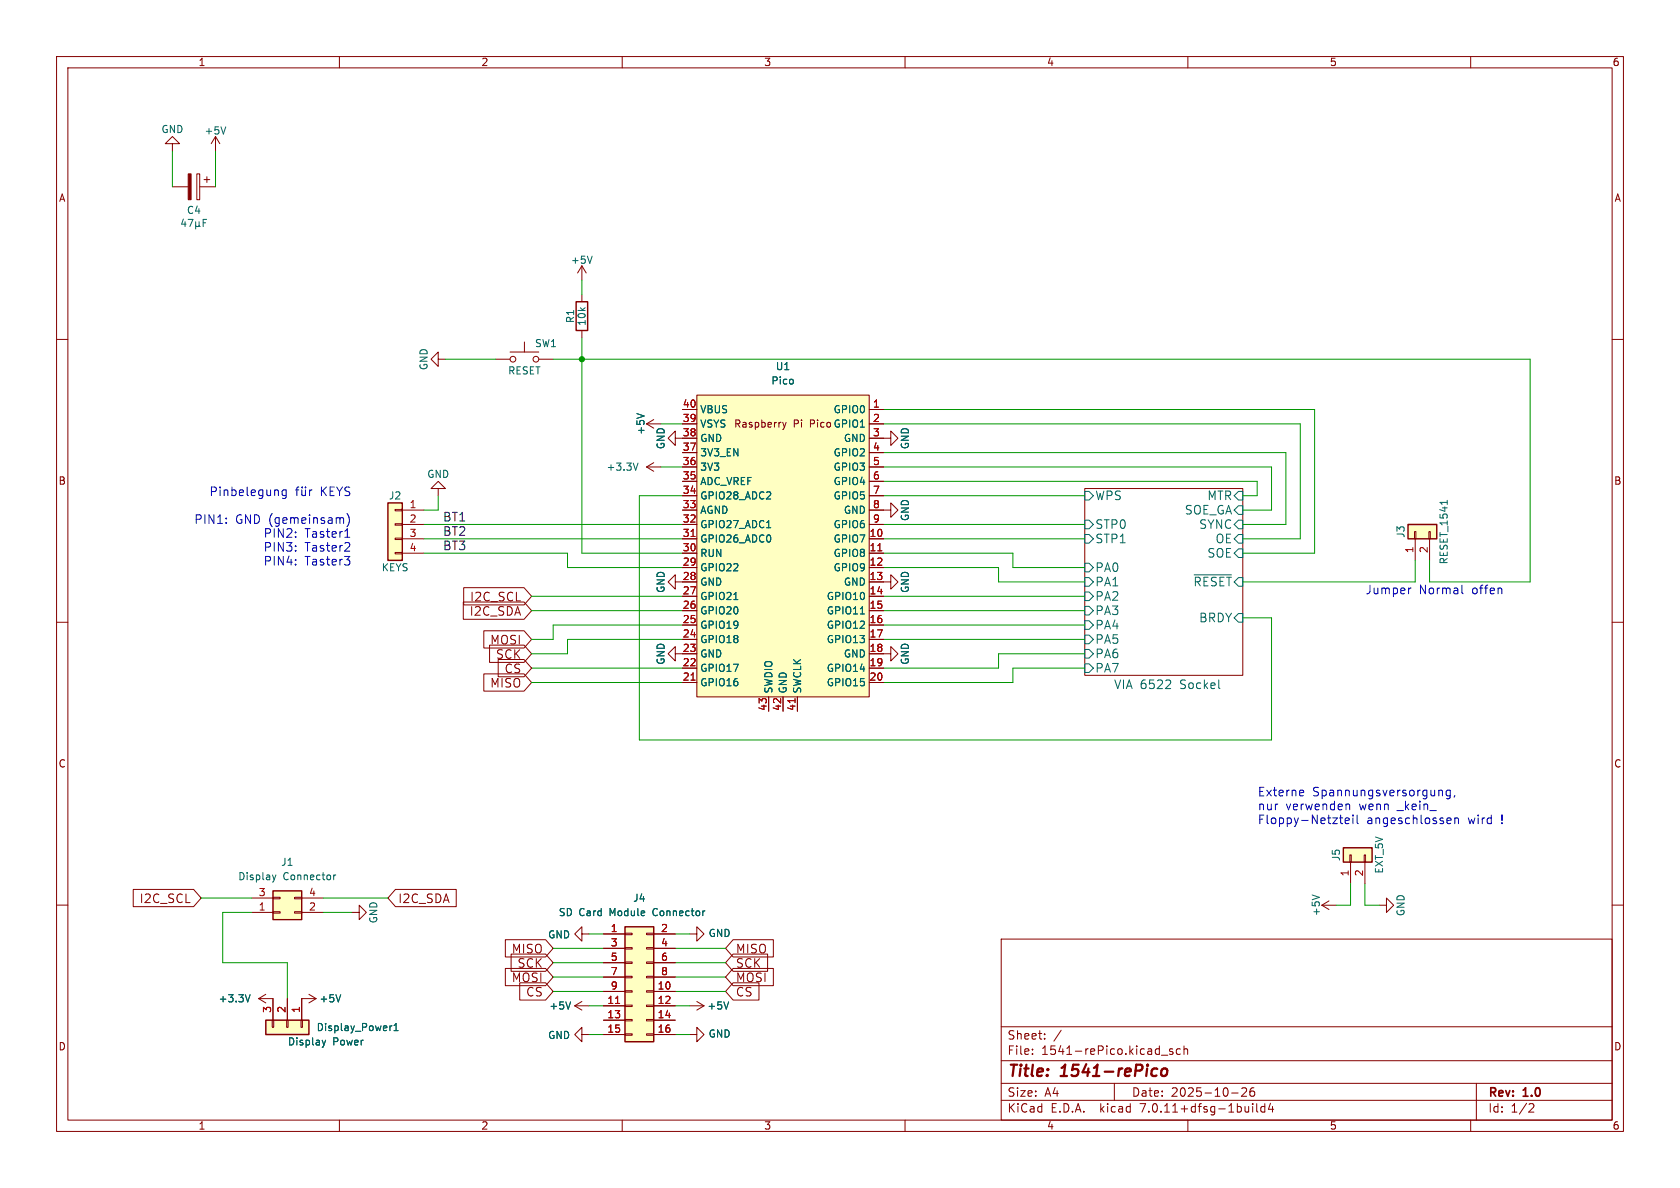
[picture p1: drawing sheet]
<svg xmlns="http://www.w3.org/2000/svg" width="297mm" height="210mm" viewBox="0 0 297 210" stroke-linecap="round" stroke-linejoin="round" font-family="sans-serif">
<g fill="none" stroke="#840000" stroke-width=".18">
<path d="M10 10h277v190h-277zM12 12h273v186h-273zM60 10v2M110 10v2M160 10v2M210 10v2M260 10v2M30.5 25.4h1.2l-1.2-1.3-1.3 1.3h1.3v1.3M30.5 33h2.8M34.8 30.7h.5v4.6h-.5zM35.3 33h2.8M36.1 31.8h1"/>
<path d="M36.6 31.2v1.1M38.1 24.1l-.8 1.3M38.1 24.1v2.6M38.1 24.1l.8 1.3M10 60h2M102.9 47v2.5M102.9 52.1v1.2M102.9 58.4v1.3M102.9 47l-.8 1.3M102.9 47l.7 1.3M285 60h2M77.5 63.5v-1.3l-1.3 1.3 1.3 1.3v-1.3h1.2"/>
<path d="M87.6 63.5h2.6M90.2 62.2h5M92.7 60.5v1.7M95.2 63.5h2.6M114.3 74.9h2.5M114.3 74.9l1.3 .8M115.6 74.2l-1.3 .7M119.4 77.5v-1.3l-1.3 1.3 1.3 1.2v-1.2h3.8M120.6 72.4h2.6M120.6 74.9h2.6M123.2 69.9h30.5v53.3h-30.5zM138.4 74.7l.3 .8"/>
<path d="M138.7 75.5l-.3 .4M139 74.7l-.3 .8M153.7 77.5h3.8v-1.3l1.2 1.3-1.2 1.2v-1.2M153.7 72.4h2.5M153.7 74.9h2.5M69.8 97.7h1.3v.2h-1.3zM69.8 95.1h1.3v.3h-1.3zM69.8 92.6h1.3v.2h-1.3zM69.8 90h1.3v.3h-1.3zM71.1 95.3h3.8M71.1 97.8h3.8M71.1 92.7h3.8"/>
<path d="M71.1 90.2h3.8M77.5 86.4h-1.3l1.3-1.3 1.2 1.3h-1.2v1.2M114.3 82.6h2.5M114.3 82.6l1.3 .7M115.6 81.8l-1.3 .8M120.6 95.3h2.6M120.6 97.8h2.6M120.6 92.7h2.6M120.6 90.2h2.6M120.6 87.6h2.6M120.6 85.1h2.6M120.6 82.6h2.6"/>
<path d="M120.6 80h2.6M153.7 90.2h3.8v-1.3l1.2 1.3-1.2 1.2v-1.2M153.7 95.3h2.5M153.7 97.8h2.5M153.7 92.7h2.5M153.7 87.6h2.5M153.7 85.1h2.5M153.7 82.6h2.5M153.7 80h2.5M191.8 86.4h27.9v33h-27.9zM250.1 94h.2v1.3h-.2zM250.2 95.3v3.8"/>
<path d="M252.6 94h.3v1.3h-.3zM252.7 95.3v3.8M10 110h2M81.9 106.4h10.7l1.4 1.6-1.4 1.5h-10.7zM82 103.9h10.6l1.4 1.5-1.4 1.5h-10.6zM85.5 111.5h7.1l1.4 1.5-1.4 1.6h-7.1zM85.5 119.1h7.1l1.4 1.6-1.4 1.5h-7.1zM86.5 114h6.1l1.4 1.6-1.4 1.5h-6.1zM88.1 116.6h4.5l1.4 1.5-1.4 1.5h-4.5zM119.4 115.6v-1.3l-1.3 1.3 1.3 1.2v-1.2h3.8M119.4 102.9v-1.3l-1.3 1.3 1.3 1.2v-1.2h3.8M120.6 100.3h2.6"/>
<path d="M120.6 105.4h2.6M120.6 108h2.6M120.6 110.5h2.6M120.6 113h2.6M120.6 118.1h2.6M153.7 102.9h3.8v-1.3l1.2 1.3-1.2 1.2v-1.2M153.7 115.6h3.8v-1.3l1.2 1.3-1.2 1.2v-1.2M153.7 100.3h2.5M153.7 105.4h2.5M153.7 108h2.5M153.7 110.5h2.5M153.7 113h2.5"/>
<path d="M153.7 118.1h2.5M285 110h2M120.6 120.7h2.6M135.9 123.2v2.5M138.4 123.2v2.5M141 123.2v2.5M153.7 120.7h2.5M10 160h2M23.6 157.2h10.6l1.4 1.6-1.4 1.5h-10.6zM44.4 158.8h3.9M48.3 158.6h1.2v.3h-1.2zM52.1 158.6h1.2v.3h-1.2z"/>
<path d="M53.3 158.8h3.8M69.9 157.2h10.8v3.1h-10.8l-1.3-1.5zM234.9 159.3l-1.2 .7M238.6 151.1h.3v1.3h-.3zM238.8 152.4v3.8M241.2 151.1h.2v1.3h-.2zM241.3 152.4v3.8M285 160h2M44.4 161.3h3.9M45.7 176.5h2.6v3.8M45.7 176.5l1.3 .8M47 175.8l-1.3 .7"/>
<path d="M48.3 161.2h1.2v.2h-1.2zM50.8 176.5v3.8M52.1 161.2h1.2v.2h-1.2zM53.3 161.3h3.8M54.6 175.8l1.3 .7M55.9 176.5h-2.6v3.8M55.9 176.5l-1.3 .8M62.2 161.3h1.3v-1.3l1.3 1.3-1.3 1.3v-1.3M89.3 166.1h7.2l1.3 1.5-1.3 1.6h-7.2zM89.3 171.2h7.2l1.3 1.5-1.3 1.5h-7.2zM90.4 168.7h6.1l1.3 1.5-1.3 1.5h-6.1zM91.9 173.7h4.6l1.3 1.6-1.3 1.5h-4.6z"/>
<path d="M101.6 177.8l1.3 .8M101.6 177.8h2.5M102.9 165.1v-1.3l-1.3 1.3 1.3 1.3v-1.3h1.2M102.9 177l-1.3 .8M106.7 177.8h3.8M106.7 165.1h3.8M106.7 175.3h3.8M106.7 167.6h3.8M106.7 170.2h3.8M106.7 172.7h3.8M110.5 177.7h1.3v.2h-1.3zM110.5 175.1h1.3v.3h-1.3z"/>
<path d="M110.5 172.6h1.3v.2h-1.3zM110.5 170.1h1.3v.2h-1.3zM110.5 167.5h1.3v.3h-1.3zM110.5 165h1.3v.2h-1.3zM114.3 177.7h1.3v.2h-1.3zM114.3 175.1h1.3v.3h-1.3zM114.3 172.6h1.3v.2h-1.3zM114.3 170.1h1.3v.2h-1.3zM114.3 167.5h1.3v.3h-1.3zM114.3 165h1.3v.2h-1.3zM115.6 177.8h3.8M115.6 165.1h3.8"/>
<path d="M115.6 175.3h3.8M115.6 167.6h3.8M115.6 170.2h3.8M115.6 172.7h3.8M121.9 165.1h1.3v-1.3l1.3 1.3-1.3 1.3v-1.3M121.9 177.8h2.6M123.2 177l1.3 .8M124.5 177.8l-1.3 .8M129.6 166.1h7.1v3.1h-7.1l-1.3-1.6zM129.6 171.2h7.1v3h-7.1l-1.3-1.5zM129.6 168.7h6.1v3h-6.1l-1.3-1.5zM129.6 173.7h4.6v3.1h-4.6l-1.3-1.5z"/>
<path d="M177 166h108v32h-108zM233.7 160l1.2 .8M233.7 160h2.5M243.8 160h1.3v-1.2l1.3 1.2-1.3 1.3v-1.3M48.1 180.3h.3v1.3h-.3zM50.7 180.3h.2v1.3h-.2zM53.2 180.3h.3v1.3h-.3zM60 198v2M102.9 182.9v-1.3l-1.3 1.3 1.3 1.3v-1.3h1.2M106.7 180.3h3.8M106.7 182.9h3.8M110 198v2"/>
<path d="M110.5 182.8h1.3v.2h-1.3zM110.5 180.2h1.3v.3h-1.3zM114.3 182.8h1.3v.2h-1.3zM114.3 180.2h1.3v.3h-1.3zM115.6 180.3h3.8M115.6 182.9h3.8M121.9 182.9h1.3v-1.3l1.3 1.3-1.3 1.3v-1.3M160 198v2M177 194.5h108M177 191.5h108M177 187.5h108M177 181.5h108"/>
<path d="M182.5 186.3v.1M182.5 185.5v.1M184.7 183.6v.1M184.7 182.8v.1M187.6 182.1l-1.3 2M197 191.5v3M205.3 186.5h1.2M207.3 185.5l-.3-.1-.3 .2 .1 .2 .5 .2v.3h-.6M208.7 185.5l-.5-.1-.2 .3v.4l.1 .2h.6M209.3 185.5l.2-.1 .4 .1 .1 .9M209.3 184.9v1.5M210 198v2"/>
<path d="M217.7 193.2h1.2M219.5 192.4l.6-.1 .2 .1 .1 .3-.9 1.1h.9M221.5 195.1v.1M221.5 195.6v1M221.7 192.3a.59 .59 0 0 0-.7 .6v.6l.1 .2 .4 .1 .2-.1 .1-.5-.1-.3h-.5l-.2 .3M222.2 195.1v1.3l.2 .2M223.6 195.1v1.5M223.6 195.7l-.4-.1-.3 .3v.4l.1 .2h.6M224.6 195l-.4 1.1h1M225 195.6v1M260 198v2M261 191.5v6.5"/>
<path d="M270.5 195.1l.5 .1 .2 .3-1 1.1h1"/>
<circle cx="90.7" cy="63.5" r=".51"/>
<circle cx="94.7" cy="63.5" r=".51"/>
</g>
<path d="M204 188.9l.6 .1M204.5 190.1l-.2 .1M205.4 189.1a.52 .52 0 0 1 .6-.2 .52 .52 0 0 1 .4 .4l-.1 .5a.55 .55 0 0 1-.5 .4 .55 .55 0 0 1-.5-.4z" fill="none" stroke="#840000" stroke-width=".4"/>
<path d="M191.8 86.4h27.9v33h-27.9z" fill="#fff" stroke="#fff" stroke-width=".18"/>
<g fill="none" stroke="#006464" stroke-width=".18">
<path d="M32.4 38.7l-.3 .9h.8M32.7 39.2v.9M33.3 38.8h.8l-.5 1.3M34.6 39.2v1.3M34.6 39.9l.2 .2h.2l.2-.2M35.2 39.9l.2 .2M35.2 39.2v.7M35.9 39.4h.4M36.5 38.8h-.6v1.3M39.9 22.4l-.4 1.3M104.7 45.3l-.4 1.3M112.6 73.1l1.3 .4"/>
<path d="M112.8 81.9l-.4 1.2M135.5 93.3h.8M191.8 99.6h.7l.8 .7-.8 .8h-.7zM191.8 86.9h.7l.8 .7-.8 .8h-.7zM191.8 91.9h.7l.8 .8-.8 .8h-.7zM191.8 94.5h.7l.8 .8-.8 .7h-.7zM218.9 91.9h.8v1.6h-.8l-.7-.8zM218.9 94.5h.8v1.5h-.8l-.7-.7zM218.9 97h.8v1.6h-.8l-.7-.8zM218.9 86.9h.8v1.5h-.8l-.7-.8zM218.9 89.4h.8v1.5h-.8l-.7-.7zM255.8 88.4v.8"/>
<path d="M129.7 106h.8M152.1 108.5h.7M191.8 102.1h.7l.8 .8-.8 .7h-.7zM191.8 104.6h.7l.8 .8-.8 .8h-.7zM191.8 107.2h.7l.8 .8-.8 .7h-.7zM191.8 109.7h.7l.8 .8-.8 .8h-.7zM191.8 112.3h.7l.8 .7-.8 .8h-.7zM191.8 114.8h.7l.8 .8-.8 .7h-.7zM191.8 117.3h.7l.8 .8-.8 .8h-.7zM211.1 101.6h6.6M218.9 108.5h.8v1.5h-.8l-.7-.8zM206.8 120.3l.2 .2-.1 .4-.9 .8h1"/>
<path d="M215.5 121.7h.2M48.2 154.7l.3 .8M48.5 155.5l-.1 .3M48.8 154.7l-.3 .8M59 154.7v.8M59.4 154.7l-.4 .2M232 158.2l1.2 .4M44.2 175.8l-.4 1.3M60.2 175.8l-.4 1.3M100.9 177.1l-.4 1.3M124.6 161l-.2 .1M128.8 177.1l-.4 1.3"/>
<path d="M57 183.9l.3 .8M57.3 184.7l-.2 .3M57.6 183.9l-.3 .8M69.3 181.3l-.4 .3M69.7 182.2h.7M69.7 181.3l.3-.4v1.3"/>
</g>
<path d="M33.3 30.7h.5v4.6h-.5z" fill="#840000" stroke="#840000" stroke-width=".18"/>
<g fill="#ffffc2" stroke="#ffffc2" stroke-width=".18">
<path d="M248.9 92.7h5.1v2.6h-5.1z"/>
<path d="M237.5 149.9h5.1v2.5h-5.1z"/>
<path d="M48.3 157.5h5v5.1h-5z"/>
<path d="M110.5 163.8h5.1v20.4h-5.1z"/>
<path d="M47 180.3h7.6v2.6h-7.6z"/>
<path d="M123.2 69.9h30.5v53.3h-30.5z"/>
<path d="M68.6 88.9h2.5v10.2h-2.5z"/>
</g>
<path d="M101.9 53.3h2v5.1h-2zM68.6 88.9h2.5v10.2h-2.5zM248.9 92.7h5.1v2.6h-5.1zM48.3 157.5h5v5.1h-5zM237.5 149.9h5.1v2.5h-5.1zM110.5 163.8h5.1v20.4h-5.1zM47 180.3h7.6v2.6h-7.6z" fill="none" stroke="#840000" stroke-width=".25"/>
<path d="M122.2 94.8h.7M155.2 97.4h.7M122.2 120.2h.7M140.6 123.5v.7M108.8 177.4h.8" fill="none" stroke="#a90000" stroke-width=".18"/>
<g fill="none" stroke="#0000c2" stroke-width=".18">
<path d="M50.6 86.6v1.2l-.3 .3h-.4M50.6 86.7l-.4-.1-.3 .3v.4l.1 .2h.6M52.3 86.6h.5M52.8 86.1l-.3 .2v1.3M53.3 86.6l.1 .9 .4 .1 .2-.1M53.4 86.1v.1M54 86.1v.1M54 86.6v1M54.7 86.6v1M55.2 86.6l-.3 .1-.2 .2M60.5 91.5l.3 .2v.8M60.9 98.4h.9l-.5 .5"/>
<path d="M61 95h.8M61.3 90.8a1.77 1.77 0 0 1 .1 2.2M61.7 96l.1 .2v.4l-.9 .8h.9M61.7 99l.1 .2-.1 .6M249.5 103.9l-.4 .2M258.5 103.4v1.3l.2 .3M230 139.7l.4 .1 .1 .2-.7 .2M254.4 139.8h.5l.1 .9M256.4 139.8l-.4-.1-.3 .3v.4l.1 .2h.6M256.4 139.7v1.2l-.3 .3-.4-.1M230.4 140.6l-.4 .1M236.8 144.6h.6"/>
<path d="M237 144.1v1.3l.4 .2M237.8 145.1l.7-.1v-.3l-.5-.1-.2 .2 .1 .7h.6M238.2 142.1h.2l.2 .3v.8M239.2 144.1v.1M239.2 144.6v1M239.9 144.1v1.3l.2 .2M256.3 144.6l.2 .4-.7 .1M256.5 145.5l-.2 .1M257.2 140.6l-.2 .3M257.2 144.6v1M257.2 144.7l.2-.1 .4 .1v.9"/>
</g>
<g fill="none" stroke="#009600" stroke-width=".18">
<path d="M30.5 26.7v6.3M38.1 26.7v6.3M102.9 49.5v2.6M102.9 59.7v38.1h17.7M78.7 63.5h8.9M97.8 63.5h172.7v39.4h-17.8v-3.8M116.8 74.9h3.8M156.2 72.4h76.2v25.4h-12.7M156.2 74.9h73.7v20.4h-10.2M74.9 92.7h45.7M74.9 95.3h45.7M74.9 97.8h25.4v2.5h20.3"/>
<path d="M77.5 87.6v2.6h-2.6M116.8 82.6h3.8M120.6 87.6h-7.6v43.2h111.8v-21.6h-5.1M156.2 92.7h35.6M156.2 80h71.1v12.7h-7.6M156.2 82.6h68.6v7.6h-5.1M156.2 97.8h22.9v2.5h12.7M156.2 87.6h35.6M156.2 85.1h66v2.5h-2.5M156.2 95.3h35.6M250.2 99.1v3.8h-30.5M94 105.4h26.6"/>
<path d="M94 118.1h26.6M94 108h26.6M120.6 110.5h-22.8v2.5h-3.8M120.6 113h-20.3v2.6h-6.3M156.2 113h35.6M156.2 105.4h35.6M156.2 110.5h35.6M156.2 108h35.6M156.2 100.3h20.3v2.6h15.3M191.8 118.1h-12.7v2.6h-22.9M191.8 115.6h-15.3v2.5h-20.3M94 120.7h26.6"/>
<path d="M35.6 158.8h8.8M57.1 158.8h11.5M238.8 156.2v3.8h-2.6M241.3 156.2v3.8h2.5M44.4 161.3h-5v8.9h11.4v6.3M57.1 161.3h5.1M97.8 172.7h8.9M97.8 170.2h8.9M97.8 167.6h8.9M97.8 175.3h8.9M104.1 165.1h2.6M104.1 177.8h2.6"/>
<path d="M119.4 172.7h8.9M119.4 170.2h8.9M119.4 165.1h2.5M119.4 167.6h8.9M119.4 175.3h8.9M119.4 177.8h2.5M104.1 182.9h2.6M119.4 182.9h2.5"/>
</g>
<circle cx="102.9" cy="63.5" r=".46" fill="#009600" stroke="#009600" stroke-width=".18"/>
<g font-size="2.8" fill="#840000">
<text x="178" y="190.9">Title:</text>
<text x="187.7" y="190.9">1541-rePico</text>
</g>
<g font-size="2.1" fill="#0000c2">
<text x="37" y="87.8">Pinbelegung</text>
<text x="56.7" y="87.8">KEYS</text>
<text x="34.3" y="92.7">PIN1:</text>
<text x="41.6" y="92.7">GND (gemeinsam)</text>
<text x="46.5" y="95.2">PIN2:</text>
<text x="53.9" y="95.2">Taster1</text>
<text x="46.5" y="97.6">PIN3:</text>
<text x="46.5" y="100.1">PIN4:</text>
<text x="53.9" y="97.6">Taster2</text>
<text x="53.9" y="100.1">Taster3</text>
<text x="241.3" y="105.2">Jumper</text>
<text x="250.8" y="105.2">Normal</text>
<text x="260.3" y="105.2">offen</text>
<text x="222.2" y="140.9">Externe</text>
<text x="222.2" y="143.3">nur</text>
<text x="227.3" y="143.3">verwenden</text>
<text x="232" y="140.9">Spannungsversorgung,</text>
<text x="240.3" y="143.3">wenn</text>
<text x="247.3" y="143.3">_kein_</text>
<text x="222.2" y="145.8">Floppy-Netzteil</text>
<text x="241.6" y="145.8">angeschlossen</text>
<text x="259.6" y="145.8">wird</text>
<text x="265.5" y="145.8">!</text>
</g>
<g font-size="2.1" fill="#006464">
<text x="193.5" y="88.6">WPS</text>
<text x="213.4" y="88.6">MTR</text>
<text x="193.5" y="93.7">STP0</text>
<text x="209.4" y="91.2">SOE_GA</text>
<text x="211.9" y="93.7">SYNC</text>
<text x="193.5" y="101.3">PA0</text>
<text x="193.5" y="96.2">STP1</text>
<text x="213.4" y="98.8">SOE</text>
<text x="214.8" y="96.2">OE</text>
<text x="193.5" y="103.9">PA1</text>
<text x="193.5" y="106.4">PA2</text>
<text x="210.9" y="103.9">~{RESET}</text>
<text x="193.5" y="108.9">PA3</text>
<text x="193.5" y="111.5">PA4</text>
<text x="211.9" y="110.2">BRDY</text>
<text x="193.5" y="114">PA5</text>
<text x="193.5" y="116.6">PA6</text>
<text x="193.5" y="119.1">PA7</text>
<text x="196.8" y="121.9">VIA 6522</text>
<text x="208.6" y="121.9">Sockel</text>
</g>
<g font-size="2.1" fill="#0f0f0f">
<text x="78.3" y="94.8">BT2</text>
<text x="78.3" y="92.3">BT1</text>
<text x="78.3" y="97.4">BT3</text>
</g>
<g font-size="2.1" fill="#840000">
<text x="83" y="106.5">I2C_SCL</text>
<text x="83" y="109">I2C_SDA</text>
<text x="86.6" y="114.1">MOSI</text>
<text x="87.6" y="116.7">SCK</text>
<text x="89.1" y="119.2">CS</text>
<text x="86.6" y="121.7">MISO</text>
<text x="24.6" y="159.8">I2C_SCL</text>
<text x="70.3" y="159.8">I2C_SDA</text>
<text x="90.4" y="168.7">MISO</text>
<text x="90.4" y="173.8">MOSI</text>
<text x="91.4" y="171.3">SCK</text>
<text x="130" y="168.7">MISO</text>
<text x="130" y="173.8">MOSI</text>
<text x="130" y="171.3">SCK</text>
<text x="92.9" y="176.4">CS</text>
<text x="130" y="176.4">CS</text>
<text x="178" y="184">Sheet:</text>
<text x="178" y="186.7">File:</text>
<text x="184.1" y="186.7">1541-rePico.kicad_sch</text>
<text x="178" y="196.9">KiCad</text>
<text x="178" y="194.1">Size:</text>
<text x="184.7" y="194.1">A4</text>
<text x="185.7" y="196.9">E.D.A.</text>
<text x="194.6" y="196.9">kicad</text>
<text x="200" y="194.1">Date:</text>
<text x="201.8" y="196.9">7.0.11+dfsg-1build4</text>
<text x="207" y="194.1">2025-10-26</text>
<text x="263" y="194.3">Rev:</text>
<text x="263" y="196.9">Id:</text>
<text x="267.1" y="196.9">1/2</text>
<text x="269.4" y="194.3">1.0</text>
</g>
<g font-size="1.8" fill="#840000">
<text x="35" y="11.9">1</text>
<text x="85" y="11.9">2</text>
<text x="135" y="11.9">3</text>
<text x="185" y="11.9">4</text>
<text x="235" y="11.9">5</text>
<text x="285" y="11.9">6</text>
<text x="10.3" y="35.9">A</text>
<text x="285.3" y="35.9">A</text>
<text x="129.7" y="75.8">Raspberry</text>
<text x="140.2" y="75.8">Pi</text>
<text x="143.3" y="75.8">Pico GPIO1</text>
<text x="10.3" y="85.9">B</text>
<text x="285.3" y="85.9">B</text>
<text x="10.3" y="135.9">C</text>
<text x="285.3" y="135.9">C</text>
<text x="10.3" y="185.9">D</text>
<text x="285.3" y="185.9">D</text>
<text x="35" y="199.9">1</text>
<text x="85" y="199.9">2</text>
<text x="135" y="199.9">3</text>
<text x="185" y="199.9">4</text>
<text x="235" y="199.9">5</text>
<text x="285" y="199.9">6</text>
</g>
<g font-size="1.8" fill="#006464">
<text x="28.4" y="23.7">GND</text>
<text x="36.1" y="24">+5V</text>
<text x="32.9" y="38">C4</text>
<text x="100.8" y="46.8">+5V</text>
<text x="101.7" y="57.2" transform="rotate(-90 101.7 57.2)">R1</text>
<text x="103.7" y="57.7" transform="rotate(-90 103.7 57.7)">10k</text>
<text x="75.8" y="65.5" transform="rotate(-90 75.8 65.5)">GND</text>
<text x="94.5" y="61.6">SW1</text>
<text x="137.1" y="65.6">U1</text>
<text x="89.7" y="66.4">RESET</text>
<text x="136.3" y="68.2">Pico</text>
<text x="114.1" y="77" transform="rotate(-90 114.1 77)">+5V</text>
<text x="123.7" y="75.8">VSYS</text>
<text x="123.7" y="73.3">VBUS</text>
<text x="147.3" y="73.3">GPIO0</text>
<text x="147.3" y="75.8">GPIO1</text>
<text x="107.1" y="83.4">+3.3V</text>
<text x="117.7" y="79.5" transform="rotate(-90 117.7 79.5)">GND</text>
<text x="123.7" y="83.4">3V3</text>
<text x="123.7" y="80.9">3V3_EN</text>
<text x="123.7" y="78.3">GND</text>
<text x="147.3" y="80.9">GPIO2</text>
<text x="147.3" y="83.4">GPIO3</text>
<text x="149.1" y="78.3">GND</text>
<text x="160.9" y="79.5" transform="rotate(-90 160.9 79.5)">GND</text>
<text x="68.7" y="88.5">J2</text>
<text x="75.4" y="84.7">GND</text>
<text x="123.7" y="88.5">GPIO28_ADC2</text>
<text x="123.7" y="86">ADC_VREF</text>
<text x="147.3" y="86">GPIO4</text>
<text x="147.3" y="88.5">GPIO5</text>
<text x="123.7" y="93.6">GPIO27_ADC1</text>
<text x="123.7" y="91">AGND</text>
<text x="147.3" y="93.6">GPIO6</text>
<text x="149.1" y="91">GND</text>
<text x="160.9" y="92.2" transform="rotate(-90 160.9 92.2)">GND</text>
<text x="248.5" y="95.2" transform="rotate(-90 248.5 95.2)">J3</text>
<text x="67.4" y="101.2">KEYS</text>
<text x="123.7" y="101.2">GPIO22</text>
<text x="123.7" y="98.7">RUN</text>
<text x="123.7" y="96.1">GPIO26_ADC0</text>
<text x="147.3" y="96.1">GPIO7</text>
<text x="147.3" y="98.7">GPIO8</text>
<text x="147.3" y="101.2">GPIO9</text>
<text x="256.1" y="99.9" transform="rotate(-90 256.1 99.9)">RESET_1541</text>
<text x="117.7" y="104.9" transform="rotate(-90 117.7 104.9)">GND</text>
<text x="123.7" y="106.3">GPIO21</text>
<text x="123.7" y="103.7">GND</text>
<text x="146.1" y="106.3">GPIO10</text>
<text x="149.1" y="103.7">GND</text>
<text x="160.9" y="104.9" transform="rotate(-90 160.9 104.9)">GND</text>
<text x="123.7" y="113.9">GPIO18</text>
<text x="123.7" y="111.4">GPIO19</text>
<text x="123.7" y="108.8">GPIO20</text>
<text x="146.1" y="108.8">GPIO11</text>
<text x="146.1" y="111.4">GPIO12</text>
<text x="146.1" y="113.9">GPIO13</text>
<text x="117.7" y="117.6" transform="rotate(-90 117.7 117.6)">GND</text>
<text x="123.7" y="119">GPIO17</text>
<text x="123.7" y="116.4">GND</text>
<text x="146.1" y="119">GPIO14</text>
<text x="149.1" y="116.4">GND</text>
<text x="160.9" y="117.6" transform="rotate(-90 160.9 117.6)">GND</text>
<text x="123.7" y="121.5">GPIO16</text>
<text x="136.8" y="122.7" transform="rotate(-90 136.8 122.7)">SWDIO</text>
<text x="139.3" y="122.7" transform="rotate(-90 139.3 122.7)">GND</text>
<text x="141.8" y="122.7" transform="rotate(-90 141.8 122.7)">SWCLK</text>
<text x="146.1" y="121.5">GPIO15</text>
<text x="42" y="155.8">Display</text>
<text x="49.6" y="153.3">J1</text>
<text x="50" y="155.8">Connector</text>
<text x="237.1" y="152.3" transform="rotate(-90 237.1 152.3)">J5</text>
<text x="244.7" y="154.5" transform="rotate(-90 244.7 154.5)">EXT_5V</text>
<text x="111.8" y="159.6">J4</text>
<text x="66.9" y="163.3" transform="rotate(-90 66.9 163.3)">GND</text>
<text x="96.8" y="166.1">GND</text>
<text x="98.7" y="162.2">SD Card</text>
<text x="107.9" y="162.2">Module</text>
<text x="115.7" y="162.2">Connector</text>
<text x="125.2" y="165.8">GND</text>
<text x="233.5" y="162.1" transform="rotate(-90 233.5 162.1)">+5V</text>
<text x="248.5" y="162.1" transform="rotate(-90 248.5 162.1)">GND</text>
<text x="38.6" y="177.4">+3.3V</text>
<text x="56.4" y="177.4">+5V</text>
<text x="97" y="178.7">+5V</text>
<text x="125" y="178.7">+5V</text>
<text x="50.8" y="185">Display</text>
<text x="55.9" y="182.5">Display_Power1</text>
<text x="58.8" y="185">Power</text>
<text x="96.8" y="183.9">GND</text>
<text x="125.2" y="183.6">GND</text>
</g>
<g font-size="1.8" fill="#a90000">
<text x="120.6" y="77.2">38</text>
<text x="120.6" y="74.7">39</text>
<text x="120.6" y="72.1">40</text>
<text x="154.2" y="72.1">1</text>
<text x="154.2" y="74.7">2</text>
<text x="154.2" y="77.2">3</text>
<text x="120.6" y="82.3">36</text>
<text x="120.6" y="79.8">37</text>
<text x="154.2" y="79.8">4</text>
<text x="154.2" y="82.3">5</text>
<text x="72.3" y="89.9">1</text>
<text x="120.6" y="89.9">33</text>
<text x="120.6" y="87.4">34</text>
<text x="120.6" y="84.8">35</text>
<text x="154.2" y="84.8">6</text>
<text x="154.2" y="87.4">7</text>
<text x="154.2" y="89.9">8</text>
<text x="72.3" y="92.5">2</text>
<text x="72.3" y="95">3</text>
<text x="120.6" y="95">31</text>
<text x="120.6" y="92.5">32</text>
<text x="153.6" y="95">10</text>
<text x="154.2" y="92.5">9</text>
<text x="72.3" y="97.5">4</text>
<text x="120.6" y="100.1">29</text>
<text x="120.6" y="97.5">30</text>
<text x="153.6" y="97.5">11</text>
<text x="153.6" y="100.1">12</text>
<text x="249.9" y="97.9" transform="rotate(-90 249.9 97.9)">1</text>
<text x="252.5" y="97.9" transform="rotate(-90 252.5 97.9)">2</text>
<text x="120.6" y="107.7">26</text>
<text x="120.6" y="105.2">27</text>
<text x="120.6" y="102.6">28</text>
<text x="153.6" y="102.6">13</text>
<text x="153.6" y="105.2">14</text>
<text x="153.6" y="107.7">15</text>
<text x="120.6" y="112.8">24</text>
<text x="120.6" y="110.2">25</text>
<text x="153.6" y="110.2">16</text>
<text x="153.6" y="112.8">17</text>
<text x="120.6" y="117.9">22</text>
<text x="120.6" y="115.3">23</text>
<text x="153.6" y="115.3">18</text>
<text x="153.6" y="117.9">19</text>
<text x="120.6" y="120.4">21</text>
<text x="135.6" y="125.8" transform="rotate(-90 135.6 125.8)">43</text>
<text x="138.2" y="125.8" transform="rotate(-90 138.2 125.8)">42</text>
<text x="140.7" y="125.8" transform="rotate(-90 140.7 125.8)">41</text>
<text x="153.6" y="120.4">20</text>
<text x="238.5" y="155" transform="rotate(-90 238.5 155)">1</text>
<text x="241" y="155" transform="rotate(-90 241 155)">2</text>
<text x="45.6" y="161">1</text>
<text x="45.6" y="158.5">3</text>
<text x="54.5" y="161">2</text>
<text x="54.5" y="158.5">4</text>
<text x="107.9" y="164.8">1</text>
<text x="107.9" y="167.4">3</text>
<text x="116.8" y="164.8">2</text>
<text x="116.8" y="167.4">4</text>
<text x="107.9" y="169.9">5</text>
<text x="107.9" y="172.5">7</text>
<text x="116.8" y="169.9">6</text>
<text x="116.8" y="172.5">8</text>
<text x="48" y="179.1" transform="rotate(-90 48 179.1)">3</text>
<text x="50.5" y="179.1" transform="rotate(-90 50.5 179.1)">2</text>
<text x="53.1" y="179.1" transform="rotate(-90 53.1 179.1)">1</text>
<text x="107.3" y="177.5">11</text>
<text x="107.9" y="175">9</text>
<text x="116.2" y="175">10</text>
<text x="116.2" y="177.5">12</text>
<text x="107.3" y="180.1">13</text>
<text x="107.3" y="182.6">15</text>
<text x="116.2" y="180.1">14</text>
<text x="116.2" y="182.6">16</text>
</g>
</svg>
